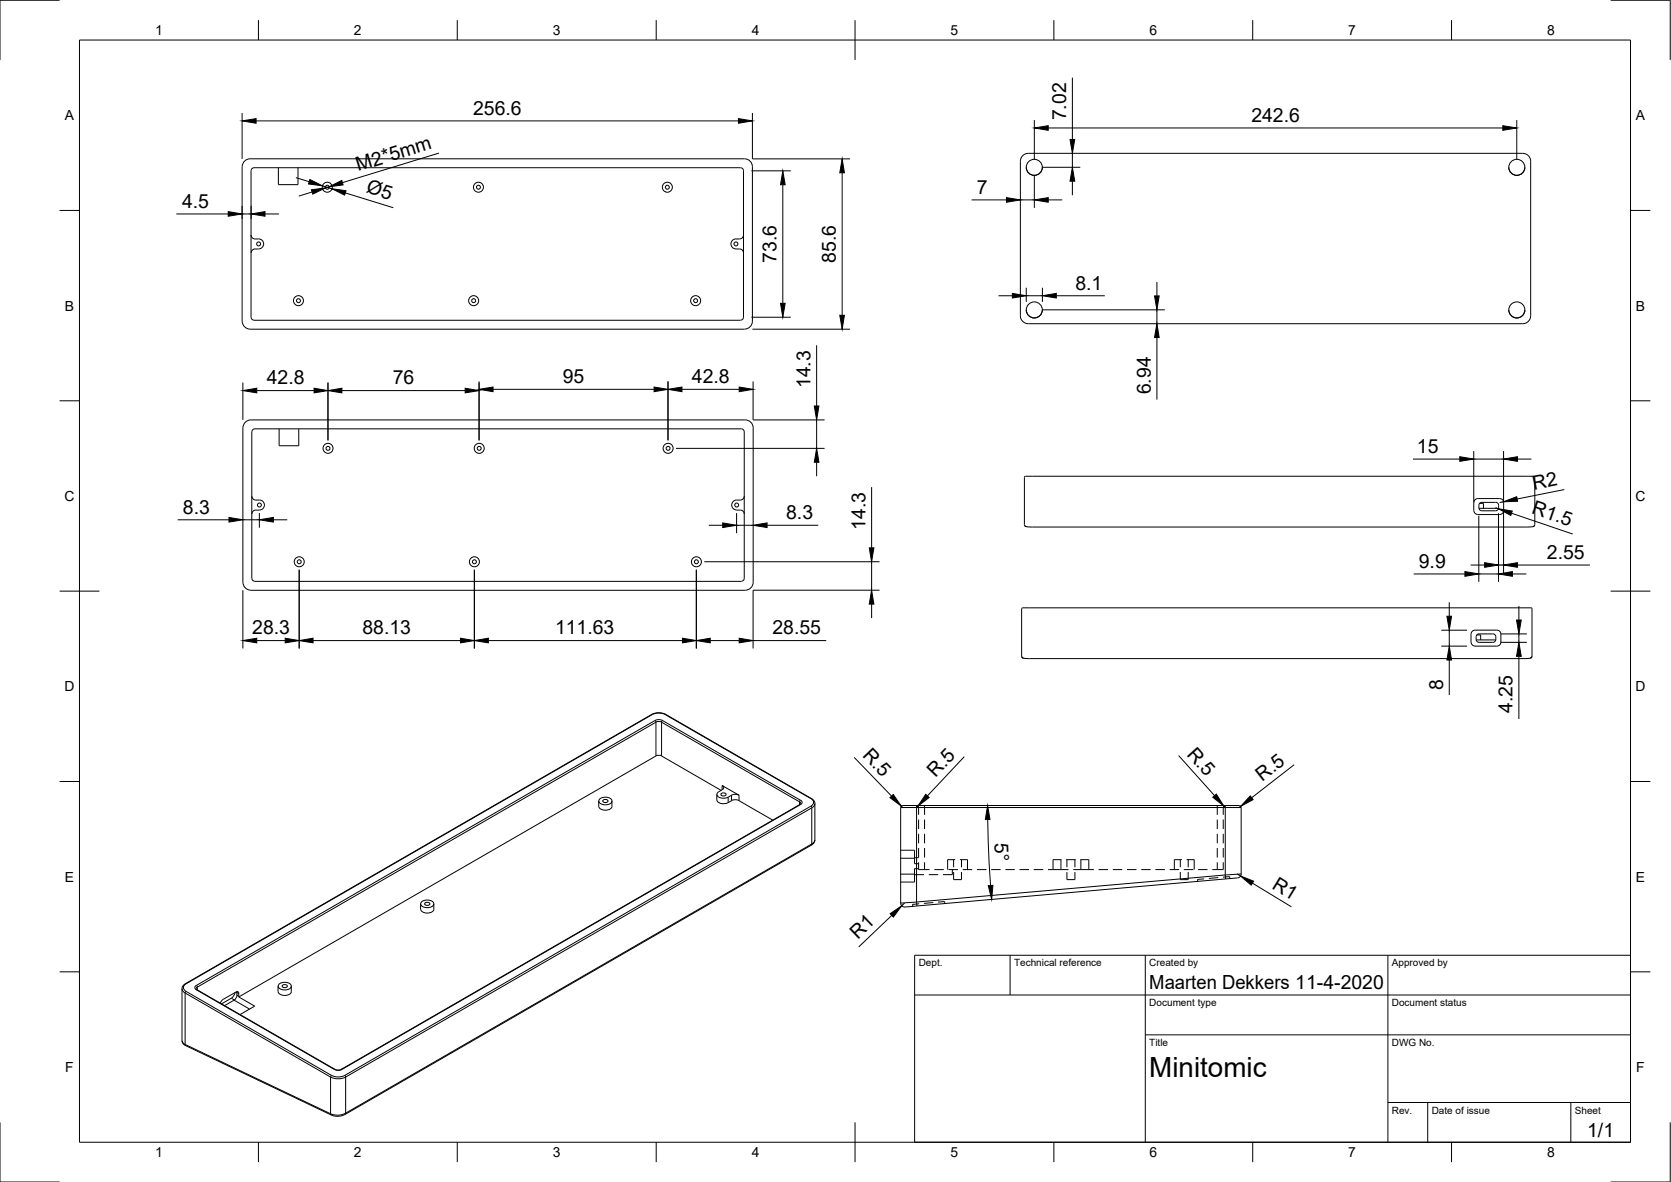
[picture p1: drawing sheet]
<svg xmlns="http://www.w3.org/2000/svg" width="420mm" height="297mm" viewBox="0 0 420 297" stroke-linecap="round" stroke-linejoin="round" font-family="sans-serif">
<!-- layer: Visible -->
<g fill="none" stroke="#000" stroke-width=".25">
<path d="M62.9 39.9h124.3a2 2 0 0 1 2 2v38.8a2 2 0 0 1-2 2h-124.3M62.9 39.9a2 2 0 0 0-2 2M257 39.3l.9-.6 .7-.2h124.3a2 2 0 0 1 2 2v38.8a2.02 2.02 0 0 1-2 2.1h-124.3a2.02 2.02 0 0 1-2-2.1v-38.8zM60.9 41.9v38.8M63.1 42.9v36.8a.79 .79 0 0 0 .8 .8h122.3a.75 .75 0 0 0 .7-.8v-36.8M63.1 42.9a.75 .75 0 0 1 .8-.8h122.3a.75 .75 0 0 1 .7 .8M63.1 59.1a1.01 1.01 0 0 0 1 1h.9M70 42.1v4.3h4.9v-4.3M186.9 59.1a1.01 1.01 0 0 1-1 1 1.64 1.64 0 0 0-2 .8 1.26 1.26 0 0 0 1.1 1.7h.9a.97 .97 0 0 1 1 1M258 42a2.02 2.02 0 0 0 2.1 2.1 2.02 2.02 0 0 0 2-2.1M379.4 42a2.02 2.02 0 0 0 2 2.1 2.02 2.02 0 0 0 2-2.1M65 62.6h-.9a1.01 1.01 0 0 0-1 1"/>
<path d="M65 60a1.26 1.26 0 0 1 1.3 1.3 1.26 1.26 0 0 1-1.3 1.3M258 77.9a2.02 2.02 0 0 0 2.1 2 2.02 2.02 0 0 0 2-2M379.4 77.9a2.02 2.02 0 0 0 2 2 2.02 2.02 0 0 0 2-2M60.9 80.7a2 2 0 0 0 2 2M61.1 107.5v38.8M63.1 105.5h124.3a2 2 0 0 1 2 2v38.8a2 2 0 0 1-2 2h-124.3M63.1 105.5a2 2 0 0 0-2 2M63.3 108.5v36.8a.79 .79 0 0 0 .8 .8h122.3a.75 .75 0 0 0 .7-.8v-36.8M63.3 108.5a.75 .75 0 0 1 .8-.7h122.3a.75 .75 0 0 1 .7 .7M70.2 107.8v4.2h4.9v-4.2M257.7 119.8l126.6-.1a1.63 1.63 0 0 1 1.6 .2v12l-.3 .4-.5 .1h-126l-1.1-.1-.4-.4zM63.3 124.7a1.01 1.01 0 0 0 1 1h.9"/>
<path d="M65.2 128.2h-.9a1.01 1.01 0 0 0-1 1M65.2 125.7a1.26 1.26 0 0 1 1.3 1.2 1.26 1.26 0 0 1-1.3 1.3M187.1 124.7a1.01 1.01 0 0 1-1 1 1.64 1.64 0 0 0-2.1 .8 1.26 1.26 0 0 0 1.2 1.7h.9a.97 .97 0 0 1 1 1M370.9 125.6l.7-.3h5.5a.97 .97 0 0 1 1 1v2a1.01 1.01 0 0 1-1 1h-5.5a1.04 1.04 0 0 1-1-1v-2zM371.9 127.7h4.9M372 126.5h1v1.2M372.6 126.2h3.5a.75 .75 0 0 1 .7 .8v.6a.75 .75 0 0 1-.7 .8h-3.5M372.6 126.2a.75 .75 0 0 0-.7 .8v.6a.75 .75 0 0 0 .7 .8M61.1 146.3a2 2 0 0 0 2 2M256.9 153a1.55 1.55 0 0 1 1.6-.3h125.1a1.63 1.63 0 0 1 1.6 .3v12l-.3 .4-1.2 .1h-126l-.5-.2-.3-.3v-12M371.3 159.6h1v1.2M371.4 159.5l.5-.2h3.5a.75 .75 0 0 1 .7 .7v.7a.75 .75 0 0 1-.8 .7h-3.4a.75 .75 0 0 1-.7-.7z"/>
<path d="M377.4 159.4v2M377.4 159.4a1.01 1.01 0 0 0-1-1h-5.5a1.04 1.04 0 0 0-1 1v1.9a1.04 1.04 0 0 0 1 1.1h5.5a1.01 1.01 0 0 0 1-1.1M371.2 160.8h4.9M180.2 199.7v1.3M181.3 198.6l-14.9-8.6-.8-.2-.7 .2-104.9 60.5 4 2.3-3.6 2.2M181.4 199.4l.5-.2a.52 .52 0 0 1 .7 .5l-.7 .3a.52 .52 0 0 1-.6-.5zM181.6 197.4l4.2 2.4-.7-.2a2.62 2.62 0 0 0-2 .7l-.9 .3a1.43 1.43 0 0 1-1.9-1.1l.4-.5 .9-.5M181.6 197.4l.4 .5-.4 .6M150.5 201.3l.1 1.3a1.91 1.91 0 0 0 3.3 0v-1.3M150.7 200.9a2.16 2.16 0 0 1 3.2 .2 1.43 1.43 0 0 1-1.9 1.1 1.27 1.27 0 0 1-1.4-1.1zM151.7 201l.5-.1a.52 .52 0 0 1 .7 .5l-.7 .3a.52 .52 0 0 1-.6-.5zM180.3 201a1.99 1.99 0 0 0 2.8 .7 2.4 2.4 0 0 1 2.7-.5l8.5 4.9"/>
<path d="M201.3 201.9l-115.7 66.9h-1.3l-35-20.3M226.6 202.7l.4-.3h83.6a1.18 1.18 0 0 1 1.5 .5v16.7a1.54 1.54 0 0 1-1.8 1.1l-82.2 7.2a1.19 1.19 0 0 1-1.6-1zM105.7 227.1v1.4M105.9 226.7a2.16 2.16 0 0 1 3.2 .3 1.43 1.43 0 0 1-1.9 1.1 1.27 1.27 0 0 1-1.4-1.1zM107 226.9l.4-.2a.52 .52 0 0 1 .7 .5l-.7 .3a.52 .52 0 0 1-.6-.5zM109.1 227.1v1.4a1.91 1.91 0 0 1-3.3 0M46.1 247.6l118.4-68.3 1.4-.2 1.5 .4 36.7 21.2 .8 .9v9.6l-.3 .6-.6 .6-117.9 68-1.6 .1-1.1-.2-37.2-17.8-.4-.9v-13.3zM58.2 250.9l-2.5 1.4M58.9 251.3l-2.4 1.4M59.1 249.4l-.2 .7-.7 .7M59.6 249.2v.2a1.84 1.84 0 0 1-.7 1.9M60 250.5v-1.1l-.4-.2-3.5 2-.7 .9"/>
<path d="M69.9 247.8v1.4M70.1 247.4a2.16 2.16 0 0 1 3.1 .3 1.43 1.43 0 0 1-1.9 1.1 1.27 1.27 0 0 1-1.3-1.1zM71.1 247.5l.5-.1a.52 .52 0 0 1 .6 .5l-.6 .3a.52 .52 0 0 1-.6-.5zM73.2 247.8l.1 1.4a1.91 1.91 0 0 1-3.4 0"/>
<circle cx="82.3" cy="47" r=".5"/>
<circle cx="82.3" cy="47.1" r="1.26"/>
<circle cx="120.3" cy="47" r=".5"/>
<circle cx="120.3" cy="47.1" r="1.26"/>
<circle cx="167.8" cy="47" r=".5"/>
<circle cx="167.8" cy="47.1" r="1.26"/>
<circle cx="260.1" cy="42.1" r="2.02"/>
<circle cx="381.4" cy="42.1" r="2.02"/>
<circle cx="65" cy="61.3" r=".5"/>
<circle cx="75" cy="75.6" r=".5"/>
<circle cx="75" cy="75.6" r="1.26"/>
<circle cx="119.1" cy="75.6" r=".5"/>
<circle cx="119.1" cy="75.6" r="1.26"/>
<circle cx="174.9" cy="75.6" r=".5"/>
<circle cx="174.9" cy="75.6" r="1.26"/>
<circle cx="185" cy="61.3" r=".5"/>
<circle cx="260.1" cy="77.9" r="2.02"/>
<circle cx="381.4" cy="77.9" r="2.02"/>
<circle cx="82.5" cy="112.7" r=".5"/>
<circle cx="82.5" cy="112.7" r="1.26"/>
<circle cx="120.5" cy="112.7" r=".5"/>
<circle cx="120.5" cy="112.7" r="1.26"/>
<circle cx="168" cy="112.7" r=".5"/>
<circle cx="168" cy="112.7" r="1.26"/>
<circle cx="65.2" cy="126.9" r=".5"/>
<circle cx="185.2" cy="126.9" r=".5"/>
<circle cx="75.2" cy="141.2" r=".5"/>
<circle cx="75.2" cy="141.2" r="1.26"/>
<circle cx="119.3" cy="141.2" r=".5"/>
<circle cx="119.3" cy="141.2" r="1.26"/>
<circle cx="175.1" cy="141.2" r=".5"/>
<circle cx="175.1" cy="141.2" r="1.26"/>
</g>
<!-- layer: Visible Narrow -->
<g fill="none" stroke="#000" stroke-width=".25">
<path d="M163.8 179.5l.2 .1M167.5 179.5l-.2 .1M164.7 181.1l1.1-.3 .8 .3M164.7 181.1l-115.3 66.5 .2 .4M164.7 181.1l.2 .4M164.9 181.5l.7-.2 .8 .2M164.9 181.5v8.5M164.9 181.5l-115.3 66.6M166.3 181.5l34.7 20v.7M166.3 181.5v8.5M166.6 181.1l34.7 20M166.6 181.1l-.2 .4"/>
<path d="M181.6 197.4v1.1M183.9 199.8v1.4M185.8 199.8v1.4M183.1 200.3v1.4M201.1 201.5l.3 .4M201.3 202.2l-115.3 66.6M201.3 201.1l-.3 .4M201.3 201.1l.4 .5-.1 .3-.5 .3M203.9 200.7l-36.6-21.1-1.1-.4-1.7 .2-117.7 67.8M203.9 202.6l-117.2 67.7M203.9 200.7a1.01 1.01 0 0 1 .7 .9 1.01 1.01 0 0 1-.7 1l.2 .4 .6-.5 .2-.6M204.1 200.7h-.2"/>
<path d="M204.1 212.1l-117.2 67.6M204.1 212.1v-9.1l-117.2 67.7M204.1 212.1l-.1 .3M204.9 211l-.3 .7-.5 .4M226.5 202.9h4M230.5 202.4v.5M230.5 202.9h77.6M230.5 202.9v23.8M308.1 219.9l.1 1M308.1 202.4v.5M308.1 202.9h4M308.1 219.9l-77.6 6.8"/>
<path d="M308.1 202.9v17M312.1 219.6l-4 .3M230.5 226.7v1M230.5 226.7l-4 .3M45.8 248.5l.2 .5 .5 .5M46.5 249.5l36.6 21.2v9.2M46.5 249.5v13M46.6 247.2h.2M46.8 249.1l36.6 21.2M46.8 249.1l-.3 .4M46.8 247.2a1 1 0 0 0-.7 1 1 1 0 0 0 .7 .9M49.4 247.6l-.4 .6 .4 .5"/>
<path d="M49.6 248.7h-.2l34.7 20.1M49.6 248l-.3 .5M49.6 248.1v.7M58.2 250.9l.7 .4M58.9 251.3l3.8 2.3M59.3 249.3l.3 .2M59.6 249.4l.4 .3M59.6 250.1l.4 .3M45.8 261.5l.1 .4 .6 .6M46.5 262.5l36.6 17.4M46.6 262.5l.1 .3M83.2 279.9l.1 .3"/>
<path d="M83.4 270.3l-.2 .2a1.74 1.74 0 0 0 1.5 .6l1.2-.1 1-.3M83.4 270.3l1.6 .3 1.7-.3M84.2 268.7h-.1l1.1 .3 .8-.3h-.2M86.7 270.3l.2 .4M86.9 279.7l-.1 .3M86.9 279.7a4.4 4.4 0 0 1-3.8 .2M86.9 270.7v9"/>
</g>
<!-- layer: Hidden -->
<g fill="none" stroke="#000" stroke-width=".25">
<path d="M226.5 213.7h3.5v3.4M230 218.3v3.4h-3.5M230 219.8h2.3M230 215.5h1M230.5 202.4l.4 .4 .1 2M231 216.7v1.8h2.7M231 206v2.4M231 209.5v2.4M231 213.1v2.4M233.5 219.8h2.4M234.9 218.5h2.4M238.5 218.5h2.4"/>
<path d="M239.5 218.5v1.3h-2.4M239.8 219.1v2h2v-2M239.8 216v1.9M240.2 216h-1.9v2.5M241.4 216h1.9v2.5M241.8 216v1.9M242.1 218.5h2.4M245.6 218.5h2.4M249.2 218.5h2.4M252.8 218.5h2.4M256.3 218.5h2.4M259.9 218.5h2.4"/>
<path d="M263.5 218.5h3.3M264.8 216h2.1M266.8 218.5h1.9M266.8 216v2.5M268.1 216h2.4M268.3 219.1v2h2v-2M268.3 216v1.9M269.9 218.5h1.9M270.3 216v1.9M271.7 216h2.1M271.8 218.5h3.2M271.8 216v2.5"/>
<path d="M276.2 218.5h2.4M279.8 218.5h2.4M283.4 218.5h2.3M287 218.5h2.3M290.5 218.5h2.4M294.1 218.5h2.4M296.8 219.1v2h2v-2M296.8 216v1.9M297.2 216h-1.9v2.5M297.7 218.5h2.3M298.4 216h1.9v2.5M298.8 216v1.9"/>
<path d="M301.2 218.5h2.4M307.6 216.7v1.8h-2.8M307.6 206v2.4M307.6 209.5v2.4M307.6 213.1v2.4M308.1 202.4l-.3 .1-.2 .4v1.9M231.1 227.1l-1.7 .2 .1 .5M234.7 226.8l-2.4 .2M235.9 226.7l1.6-.1 .1 .5M302.8 220.9l-1.7 .1 .1 .5M306.3 220.5l-2.3 .3M307.5 220.4l1.7-.1v.5"/>
</g>
<!-- layer: Hidden Narrow -->
<g fill="none" stroke="#000" stroke-width=".25">
<path d="M226.5 219.7h3.5M226.5 215.7h3.5M230 217.1h1M230 218.3h1M232.5 202.4v2.4M232.5 206v2.4M232.5 209.5v2.4M232.5 213.1v2.4M232.5 216.7v1.8M264.8 216v2.5M273.8 216v2.5M306.1 202.4v2.4"/>
<path d="M306.1 206v2.4M306.1 209.5v2.4M306.1 213.1v2.4M306.1 216.7v1.8"/>
</g>
<!-- layer: Border -->
<g fill="none" stroke="#000" stroke-width=".25">
<path d="M15 .1h-15v15M20 10.1h390v276.9h-390zM65 5.1v5M115 5.1v5M165 5.1v5M215 5.1v10M265 5.1v5M315 5.1v5M365 5.1v5M405 .1h15v15M15 52.9h5M410 52.9h5"/>
<path d="M15 100.7h5M410 100.7h5M15 148.6h10M405 148.6h10M15 196.4h5M410 196.4h5M15 244.2h5M410 244.2h5M0 282.1v14.9h15M65 287v5M115 287v5M165 287v5"/>
<path d="M215 282.1v9.9M265 287v5M315 287v5M365 287v5M420 282.1v14.9h-15"/>
</g>
<!-- layer: TitleBlock -->
<path d="M230 240.1h180v46.9h-180zM230 250h180M254 240.1v9.9M288 240.1v46.9M349 240.1v46.9M288 260.1h122M349 277.1h61M359 277.1v9.9M395 277.1v9.9" fill="none" stroke="#000" stroke-width=".25"/>
<!-- layer: Dimensions -->
<g fill="none" stroke="#000" stroke-width=".25">
<path d="M269.6 19.5v15.5M60.9 28.4v11.5M64.4 30.4h121.3M110.4 38.5l-24.3 7.4M189.2 28.4v11.5h24.5M260.1 30.2v9.9M263.6 32.2h114.3M269.6 38.5v3.5M381.4 30.2v9.9M44.3 53.8h13.1M60.9 51.8v3.2M60.9 53.8h2.2"/>
<path d="M63.1 51.8v3.2M66.6 53.8h3.5M74.4 44.6l3.3 1.1M78.5 48.2l-3.4 1.1M81.1 46.7l2.4 .7M82.8 46.9l-1 .3M86.8 48.5l12.1 3.7M188.9 42.9h9.9M196.8 46.4v29.8M211.8 43.4v35.8M244.3 50.2h8.8M256.6 50.2h3.5"/>
<path d="M260.1 44.1v8.1M262.1 42h9.5M263.6 50.2h3.5M269.6 45.5v3.6M188.9 79.7h9.9M251.1 74.3h3.5M258 72.3v3.6M258 74.3h4.1M262.1 77.9h30.8M262.1 72.3v3.6M265.6 74.3h12.2M290.9 70.9v3.5"/>
<path d="M290.9 77.9v3.4M61.1 96.1v9.4M64.6 98.2h14.4M82.5 96.1v14.6M86 98.2h31M120.5 95.8v14.9M124 97.8h40.5M168 95.8v14.9M171.5 97.8h14.4M189.2 82.7h24.5M189.4 95.8v9.7h17.9M205.3 86.8v15.2"/>
<path d="M290.9 84.8v15.6M170 112.7h37.3M205.3 105.5v7.2M205.3 116.2v3.5M355.3 115.4h11.8M370.6 113.4v12.9M370.6 115.4h7.5M378.1 113.4v12.9M381.6 115.4h3.5M44.7 130.6h12.9M61.1 130.6h4.1M65.2 128.9v3.7"/>
<path d="M68.7 130.6h3.5M178.2 132h3.5M185.2 128.9v5.1M185.2 132h4.2M192.9 132h12.8M219.2 122.4v15.3M371.8 129.6v16.6M376 127.6l.7 .3M376.8 129v17.2M378 126.1l-.9 .2M378.1 128.3v15.7M380.1 129l15.3 5.2"/>
<path d="M393.3 123l-11.8 2.4M61.1 148.3v14.7M75.2 143.2v19.8M119.3 143.2v19.8M175.1 143.2v19.8M177.1 141.2h44M219.2 141.2v7.1M219.2 151.8v3.5M221.1 148.3h-31.7v14.7M355.5 144.2h12.8M362.4 158.4h6.5M364.4 151.4v3.5"/>
<path d="M364.4 158.4v4M369.8 142h3.5M371.8 144.2h5M376.8 142h1.3M377.3 159.3h6.6M380.3 144.2h3.5M381.6 142h18.2M381.9 152.3v3.5M381.9 159.3v2.1M64.6 161h7.1M78.7 161h37.1M122.8 161h48.8"/>
<path d="M178.6 161h7.3M189.4 161h18.4M362.4 162.4h6.5M364.4 165.9v8.8M377.3 161.4h6.6M381.9 164.9v15.8M214.8 190.3l9.4 9.8M242.5 190.1l-9.3 9.9M296.4 189.9l9 10M325.4 192.2l-10.7 8.3M226.6 202.6l.4 .3M230.8 202.6l-.3 .3"/>
<path d="M248.3 205.9l.8 16.6M307.7 202.6l.4 .3M311.1 219.6l.8 .5M312 202.6l-.4 .3M224.2 230l-8.3 8M227.5 226.9l-.8 .7M314.9 221.9l9.8 6"/>
</g>
<g fill="#000" stroke="#000" stroke-width=".25">
<path d="M60.9 30.4l3.5-.6v1.2zM185.7 29.8l3.5 .6-3.5 .6zM260.1 32.2l3.5-.6v1.2zM269 35h1.2l-.6 3.5zM377.9 31.6l3.5 .6-3.5 .6zM57.4 53.2l3.5 .6-3.5 .5zM63.1 53.8l3.5-.6v1.1zM77.9 45.1l3.2 1.6-3.5-.5zM78.3 47.7l3.5-.5-3.2 1.6zM82.8 46.9l3.1-1.6 .4 1.2zM83.5 47.4l3.5 .5-.3 1.1zM196.8 42.9l.6 3.5h-1.1z"/>
<path d="M211.8 39.9l.5 3.5h-1.1zM253.1 49.7l3.5 .5-3.5 .6zM260.1 50.2l3.5-.5v1.1zM269.6 42l.6 3.5h-1.2zM196.3 76.2h1.1l-.6 3.5zM211.2 79.2h1.1l-.5 3.5zM254.6 73.7l3.4 .6-3.4 .6zM262.1 74.3l3.5-.6v1.2zM290.3 74.4h1.2l-.6 3.5zM61.1 98.2l3.5-.6v1.1zM79 97.6l3.5 .6-3.5 .5zM82.5 98.2l3.5-.6v1.1z"/>
<path d="M117 97.6l3.5 .6-3.5 .5zM120.5 97.8l3.5-.5v1.1zM164.5 97.3l3.5 .5-3.5 .6zM168 97.8l3.5-.5v1.1zM185.9 97.3l3.5 .5-3.5 .6zM290.9 81.3l.6 3.5h-1.2zM205.3 112.7l.6 3.5h-1.2zM204.7 102h1.2l-.6 3.5zM367.1 114.8l3.5 .6-3.5 .5zM378.1 115.4l3.5-.6v1.1zM57.6 130l3.5 .6-3.5 .6zM65.2 130.6l3.5-.6v1.2z"/>
<path d="M181.7 131.4l3.5 .6-3.5 .6zM189.4 132l3.5-.6v1.2zM218.6 137.7h1.1l-.5 3.5zM376.7 127.9l3.5 .5-.3 1.1zM378 126.1l3.4-1.3 .2 1.2zM219.2 148.3l.5 3.5h-1.1zM363.8 154.9h1.2l-.6 3.5zM368.3 143.6l3.5 .6-3.5 .6zM373.3 141.4l3.5 .6-3.5 .6zM376.8 144.2l3.5-.6v1.2zM381.3 155.8h1.2l-.6 3.5zM378.1 142l3.5-.6v1.2z"/>
<path d="M61.1 161l3.5-.6v1.2zM71.7 160.4l3.5 .6-3.5 .6zM75.2 161l3.5-.6v1.2zM115.8 160.4l3.5 .6-3.5 .6zM119.3 161l3.5-.6v1.2zM171.6 160.4l3.5 .6-3.5 .6zM175.1 161l3.5-.6v1.2zM185.9 160.4l3.5 .6-3.5 .6zM364.4 162.4l.6 3.5h-1.2zM381.9 161.4l.6 3.5h-1.2zM223.8 200.5l.8-.8 2 2.9zM232.8 199.6l.8 .8-2.8 2.2z"/>
<path d="M304.9 200.3l.9-.7 1.9 3zM248.3 202.4l.6 3.5h-1.1zM314.4 200l.7 .9-3.1 1.7zM223.8 229.6l2.9-2-2.1 2.9zM248.5 222.6l1.2-.1-.4 3.5zM311.9 220.1l3.3 1.4-.6 .9z"/>
</g>
<text font-size="7" x="289" y="270.6">Minitomic</text>
<g font-size="4.9">
<text x="119" y="28.8">256.6</text>
<text x="268.1" y="30.3" transform="rotate(-90 268.1 30.3)">7.02</text>
<text x="314.6" y="30.6">242.6</text>
<text x="90.1" y="43.1" transform="rotate(-17 90.1 43.1)">M2*5mm</text>
<text x="45.8" y="52.2">4.5</text>
<text x="91.9" y="48.3" transform="rotate(17 91.9 48.3)">Ø5</text>
<text x="245.6" y="48.7">7</text>
<text x="195.3" y="66.1" transform="rotate(-90 195.3 66.1)">73.6</text>
<text x="210.2" y="66.1" transform="rotate(-90 210.2 66.1)">85.6</text>
<text x="270.4" y="72.8">8.1</text>
<text x="67.1" y="96.6">42.8</text>
<text x="98.7" y="96.6">76</text>
<text x="141.5" y="96.3">95</text>
<text x="174" y="96.3">42.8</text>
<text x="203.8" y="97.6" transform="rotate(-90 203.8 97.6)">14.3</text>
<text x="289.3" y="99.1" transform="rotate(-90 289.3 99.1)">6.94</text>
<text x="356.3" y="113.8">15</text>
<text x="385.7" y="123" transform="rotate(-11 385.7 123)">R2</text>
<text x="46" y="129.1">8.3</text>
<text x="197.7" y="130.4">8.3</text>
<text x="384.9" y="129" transform="rotate(19 384.9 129)">R1.5</text>
<text x="217.6" y="133.2" transform="rotate(-90 217.6 133.2)">14.3</text>
<text x="356.7" y="142.7">9.9</text>
<text x="389" y="140.4">2.55</text>
<text x="63.4" y="159.4">28.3</text>
<text x="91.1" y="159.4">88.13</text>
<text x="139.6" y="159.4">111.63</text>
<text x="194.2" y="159.4">28.55</text>
<text x="362.8" y="173.4" transform="rotate(-90 362.8 173.4)">8</text>
<text x="380.3" y="179.2" transform="rotate(-90 380.3 179.2)">4.25</text>
<text x="216.7" y="190" transform="rotate(46 216.7 190)">R.5</text>
<text x="298.3" y="189.7" transform="rotate(48 298.3 189.7)">R.5</text>
<text x="235.2" y="195.6" transform="rotate(-47 235.2 195.6)">R.5</text>
<text x="317.4" y="196.4" transform="rotate(-38 317.4 196.4)">R.5</text>
<text x="250" y="211.9" transform="rotate(87 250 211.9)">5°</text>
<text x="319.6" y="223.1" transform="rotate(31 319.6 223.1)">R1</text>
<text x="215.7" y="236.1" transform="rotate(-44 215.7 236.1)">R1</text>
<text x="289" y="248.5">Maarten Dekkers 11-4-2020</text>
<text x="399.1" y="285.7">1/1</text>
</g>
<g font-size="3.5">
<text x="39" y="8.8">1</text>
<text x="89" y="8.8">2</text>
<text x="139" y="8.8">3</text>
<text x="189" y="8.8">4</text>
<text x="239" y="8.8">5</text>
<text x="289" y="8.8">6</text>
<text x="339" y="8.8">7</text>
<text x="389" y="8.8">8</text>
<text x="16.3" y="30.2">A</text>
<text x="411.3" y="30.2">A</text>
<text x="16.3" y="78">B</text>
<text x="411.3" y="78">B</text>
<text x="16.2" y="125.9">C</text>
<text x="411.2" y="125.9">C</text>
<text x="16.2" y="173.7">D</text>
<text x="411.2" y="173.7">D</text>
<text x="16.3" y="221.6">E</text>
<text x="411.3" y="221.6">E</text>
<text x="16.4" y="269.4">F</text>
<text x="411.4" y="269.4">F</text>
<text x="39" y="290.8">1</text>
<text x="89" y="290.8">2</text>
<text x="139" y="290.8">3</text>
<text x="189" y="290.8">4</text>
<text x="239" y="290.8">5</text>
<text x="289" y="290.8">6</text>
<text x="339" y="290.8">7</text>
<text x="389" y="290.8">8</text>
</g>
<g font-size="2.5">
<text x="231" y="242.9">Dept.</text>
<text x="255" y="242.9">Technical reference</text>
<text x="289" y="242.9">Created by</text>
<text x="350" y="242.9">Approved by</text>
<text x="289" y="252.8">Document type</text>
<text x="350" y="252.8">Document status</text>
<text x="289" y="262.9">Title</text>
<text x="350" y="262.9">DWG No.</text>
<text x="350" y="279.9">Rev.</text>
<text x="360" y="279.9">Date of issue</text>
<text x="396" y="279.9">Sheet</text>
</g>
</svg>
